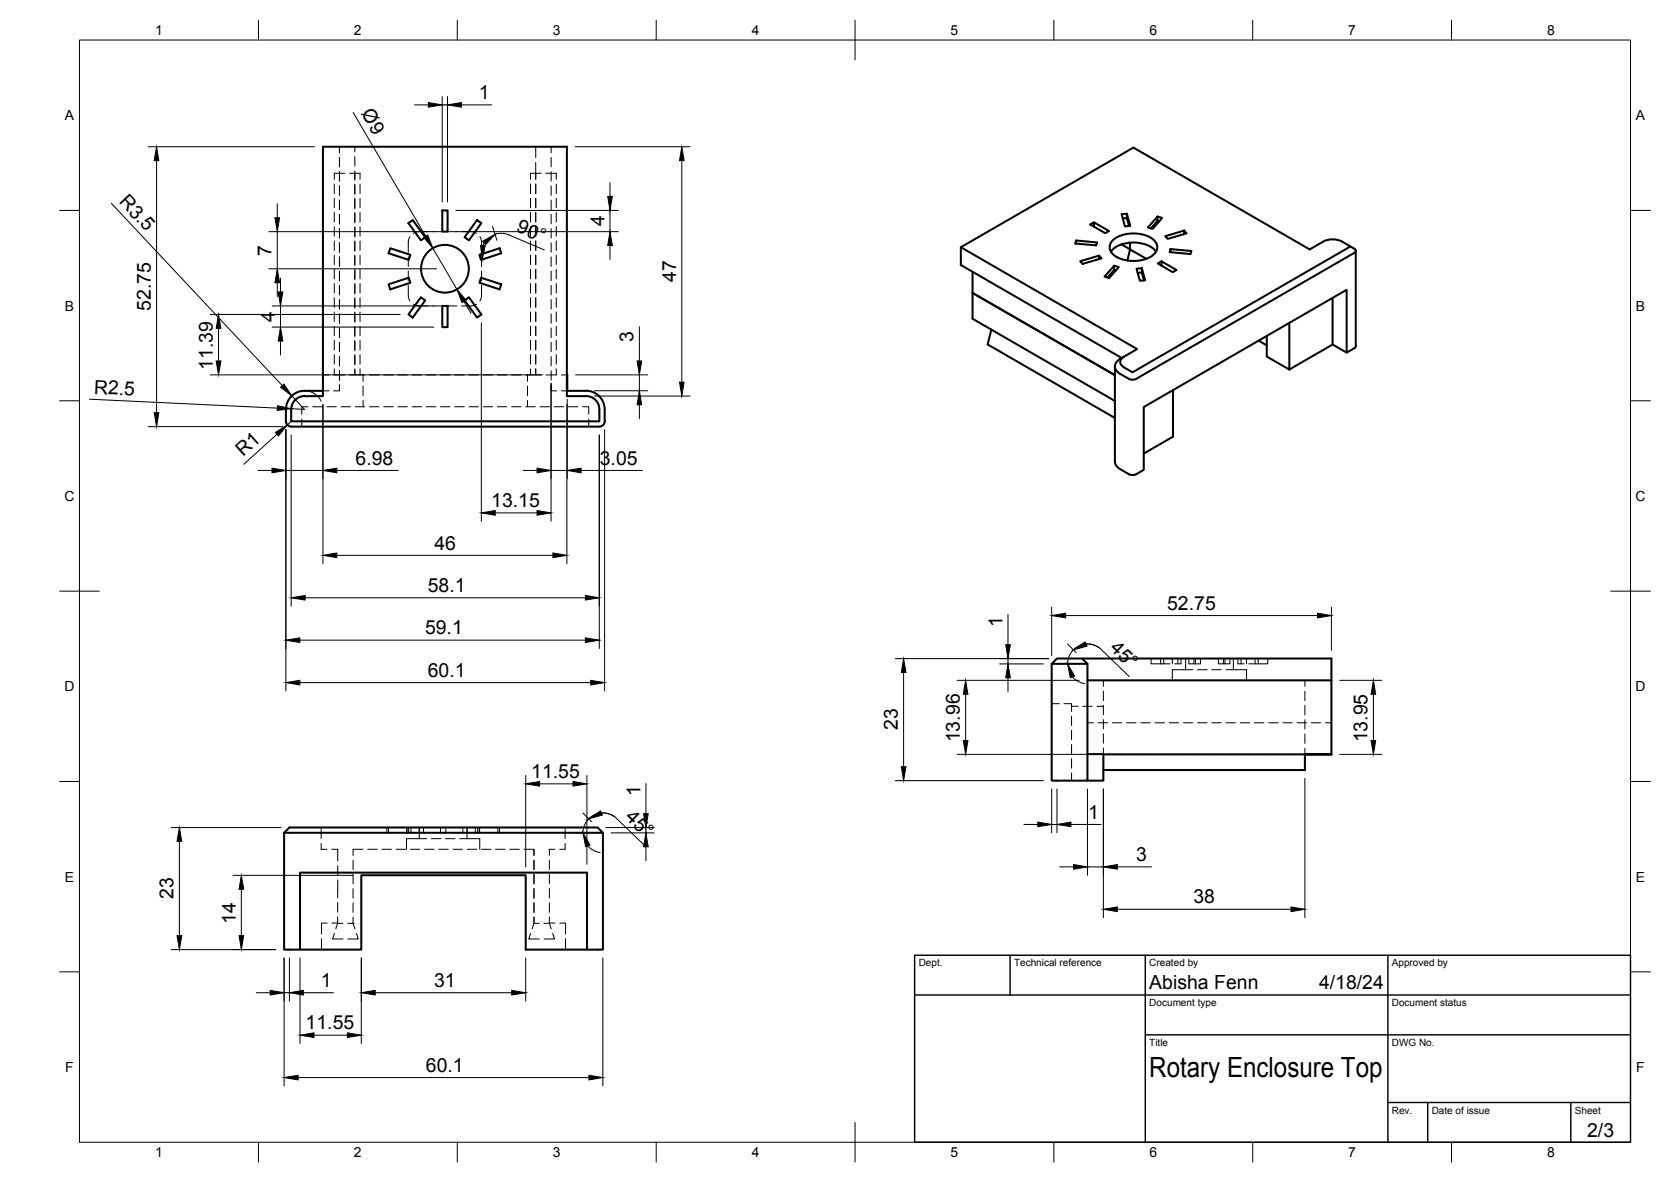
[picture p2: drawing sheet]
<svg xmlns="http://www.w3.org/2000/svg" width="420mm" height="297mm" viewBox="0 0 420 297" stroke-linecap="round" stroke-linejoin="round" font-family="sans-serif">
<!-- layer: Visible -->
<g fill="none" stroke="#000" stroke-width=".51">
<path d="M102.7 56.1l1.1-.8 3.1 4.3-1.1 .8zM111.2 52.9h1.3v5.3h-1.3zM120 55.3l1 .8-3.1 4.3-1.1-.8zM275.1 55.9l3.7 2.1-.9 .6-3.8-2.2 1-.5v1.1M282.3 54.9l1-.1 .6 2M283.3 53.7l.9 3.1-1.3 .1-.9-3.1 1.3-.1v1.1M291 54.4l-2.4 2.8 1.2 .3 2.4-2.7-1.2-.4v1.1M291.5 55.6l-.5-.1-1.6 1.9M297.8 57.9l-4.8 1.5 .6 .6 4.7-1.4-.5-.7v.9M97.7 71.4l5.1-1.6 .4 1.3-5.1 1.6zM98.1 62.4l5.1 1.6-.4 1.3-5.1-1.6zM105.8 74.7l1.1 .8-3.1 4.3-1.1-.8z"/>
<path d="M111.2 76.9h1.3v5.3h-1.3zM116.8 75.5l1.1-.8 3.1 4.3-1 .8zM120.5 64l5.1-1.6 .4 1.3-5.1 1.6zM120.9 69.8l5.1 1.6-.4 1.3-5.1-1.6zM241.6 62.1l44.3 25.6-3.3 1.9M244.5 68.3v11.8l4.8 2.7-1 3.8 32 18.4M244.5 73.6l35.8 20.7M270.6 60.4l5.3 .5-.2 .8-5.3-.5 .2-.8v.8M276.4 64.2l.6 .7-4.8 1.4-.6-.7 4.8-1.4v.9M279.3 63.3a7.8 7.8 0 0 1 8.4-2 5.3 5.3 0 0 1 3 2M280.1 60.2a8.9 8.9 0 0 1 9.8 0 2.49 2.49 0 0 1 1.1 2.4 2.49 2.49 0 0 1-1.8 2 9.1 9.1 0 0 1-9.1-.5 2.36 2.36 0 0 1 0-3.9zM280.1 66.8l1.2 .3-2.4 2.8-1.2-.4 2.4-2.7v1"/>
<path d="M280.6 68l-.5-.2-1.6 1.9M282 61.4l6.2 3.7M284.1 61v1.7l-.6 2.8M286.1 68.6l1-.1 .5 2M287.1 67.4l.8 3-1.3 .2-.8-3.1 1.3-.1v1.1M291.1 66.2l1-.5 3.7 2.1-.9 .6zM292.1 65.7v1.1M294.3 62.6l5.3 .5-.2 .7-5.3-.4 .2-.8v.8M335.1 74.9v11.7M339.6 61.9l1.2 .8v.6l-.3 .3-54.8 31.6-1.1 .2a8.1 8.1 0 0 1-3.5-1.8 1.93 1.93 0 0 1 .6-3.4M340.9 63v24l-.2 .4-2.1 1.2v-15.8l-51 29.5v15.8l-2.2 1.2-.8 .1-.8-.2a6.6 6.6 0 0 1-3.2-2.4l-.3-.8v-23.9M76.6 99.6h4.6v-62.7h61.3v62.7h4.9"/>
<path d="M76.6 98.2h4.6M76.6 99.5a3.3 3.3 0 0 0-3.4 3.4M76.6 98.2a4.7 4.7 0 0 0-4.7 4.7M142.5 98.2h4.9M142.5 94.2l.1 4M147.4 98.2a4.7 4.7 0 0 1 4.6 4.7M147.4 99.5a3.3 3.3 0 0 1 3.3 3.4M249.3 82.8l31 18M282.6 89.6l-.9 .6M282.6 89.6a1.44 1.44 0 0 0-.9 1.4 1.44 1.44 0 0 0 .9 1.3l2.2 1.3 54.8-31.7a6.5 6.5 0 0 0-5.6-1.7l-1.3 .5-3.4 2-44.3-25.6-43.4 25v4.5l40.4 23.4M294.9 98v11.7l-7.3 4.3M316.5 85.6l2 1.2"/>
<path d="M318.5 84.4v5.2l5.7 3.3M324.2 81.2v11.7M338.6 88.6l-3.5-2-10.9 6.3M71.9 102.9v3a1.33 1.33 0 0 0 1.3 1.3M73.2 102.9v3h77.5v-3M73.2 107.2h77.5M152 102.9l.1 3a1.33 1.33 0 0 1-1.4 1.3M264.4 166.8l1.4-1.3h6.3l1.3 1.3zM264.4 166.8v29.4h9v-29.4M272.1 165.5h62.7v24.1M273.4 171h61.4M273.4 189.5h4v6.7h-4"/>
<path d="M277.4 189.6h50.7v3.9h-50.7M334.8 189.6h-6.7h6.7M71.4 209.3l1.4-1.4h77.5l1.3 1.4h-80.2v29.3h4v-19.3h72.2v19.3h4v-29.3M75.4 238.6h15.4v-18.7h41.4v18.7h15.4"/>
<circle cx="111.9" cy="67.5" r="6"/>
</g>
<!-- layer: Hidden -->
<g fill="none" stroke="#000" stroke-width=".25">
<path d="M85.3 36.9v1.5M85.3 39.6v2.3M89.2 36.9v1.3M89.2 39.4v2.3M134.7 36.9v2.7M138.6 36.9v1.5M138.6 39.6v2.3M84.1 46.3v2.3M84.1 49.8v2.4M84.1 53.4v2.4M84.1 57v2.4M85.3 43.1v2.4"/>
<path d="M85.3 46.7v2.4M85.3 50.3v2.4M85.3 53.9v2.3M85.3 57.4v2.4M86.7 43.5h-2.6v1.6M87.9 43.5h2.6v1.6M89.2 43.5h.1M89.2 42.9v2.4M89.2 46.3v2.6M89.2 49.8v2.7M89.2 53.4v2.6M89.2 57v2.6"/>
<path d="M90.5 46.3v2.3M90.5 49.8v2.4M90.5 53.4v2.4M90.5 57v2.4M103.1 59.5l-.4 .9v3M107.7 58.2l-2.8 .1-1 .3M108.9 58.2h2.3M112.5 58.2h2.4M116.1 58.2l2.8 .1 .9 .3M120.6 59.5l.4 .9 .1 3M133.4 46.3v2.3M133.4 49.8v2.4"/>
<path d="M133.4 53.4v2.4M133.4 57v2.4M134.7 40.8v4.3v-1.6M134.7 46.3v2.3M134.7 49.8v2.4M134.7 53.4v2.4M134.7 57v2.4M136 43.5h-2.6v1.6M137.2 43.5h2.7v1.6M138.6 43.1v2.4M138.6 46.7v2.4M138.6 50.3v2.4"/>
<path d="M138.6 53.9v2.3M138.6 57.4v2.4M139.9 46.3v2.3M139.9 49.8v2.4M139.9 53.4v2.4M139.9 57v2.4M84.1 60.5v2.4M84.1 64.1v2.4M84.1 67.7v2.4M84.1 71.3v2.3M84.1 74.8v2.4M84.1 78.4v2.4"/>
<path d="M85.3 61v2.4M85.3 64.6v2.4M85.3 68.1v2.4M85.3 71.7v2.4M85.3 75.3v2.4M85.3 78.9v2.3M89.2 60.5v2.7M89.2 64.1v2.6M89.2 67.7v2.6M89.2 71.3v2.6M89.2 74.8v2.7M89.2 78.4v2.6"/>
<path d="M90.5 60.5v2.4M90.5 64.1v2.4M90.5 67.7v2.4M90.5 71.3v2.3M90.5 74.8v2.4M90.5 78.4v2.4M102.7 71.7v3l.4 .9M102.7 64.6v2.4M102.7 68.1v2.4M103.9 76.5l1 .3 2.8 .1M108.9 76.9h2.3M112.5 76.9h2.4"/>
<path d="M119.8 76.5l-.9 .3-2.8 .1M121.1 71.7l-.1 3-.4 .9M121.1 64.6v2.4M121.1 68.1v2.4M133.4 60.5v2.4M133.4 64.1v2.4M133.4 67.7v2.4M133.4 71.3v2.3M133.4 74.8v2.4M133.4 78.4v2.4M134.7 60.5v2.4M134.7 64.1v2.4"/>
<path d="M134.7 67.7v2.4M134.7 71.3v2.3M134.7 74.8v2.4M134.7 78.4v2.4M138.6 61v2.4M138.6 64.6v2.4M138.6 68.1v2.4M138.6 71.7v2.4M138.6 75.3v2.4M138.6 78.9v2.3M139.9 60.5v2.4M139.9 64.1v2.4"/>
<path d="M139.9 67.7v2.4M139.9 71.3v2.3M139.9 74.8v2.4M139.9 78.4v2.4M81.2 98.2h1.5M81.3 96.8v1.4M82.7 94.2h-1.4v1.4M83.9 98.2h1.5v-1.5l-.1 1.5M83.9 94.2h2.8M84.1 82v2.4M84.1 85.5v2.4M84.1 89.1v2.4"/>
<path d="M84.1 92.7v1.5M85.3 82.4v2.4M85.3 86v2.4M85.3 89.6v2.4M85.3 93.1v2.4M89.2 92.9v1.3h2.5M89.2 92.7v1.5h-1.3M89.2 82v2.6M89.2 85.5v2.7M89.2 89.1v2.6M90.5 82v2.4M90.5 85.5v2.4"/>
<path d="M90.5 89.1v2.4M90.5 92.7v1.5M91.3 94.2v1.6M91.3 97v2.4M92.9 94.2h2.4M96.5 94.2h2.4M100.1 94.2h2.3M103.6 94.2h2.4M107.2 94.2h2.4M110.8 94.2h2.4M114.3 94.2h2.4M117.9 94.2h2.4"/>
<path d="M121.5 94.2h2.4M125.1 94.2h2.3M128.6 94.2h2.4M132.2 94.2h2.5v-1.5v1.5h1.3M132.6 94.2v1.6M132.6 97v2.4M133.4 82v2.4M133.4 85.5v2.4M133.4 89.1v2.4M133.4 92.7v1.5M134.7 82v2.4M134.7 85.5v2.4"/>
<path d="M134.7 89.1v2.4M137.2 94.2h2.8M138.6 96.7v1.5h1.4M138.6 82.4v2.4M138.6 86v2.4M138.6 89.6v2.4M138.6 93.1v2.4M139.9 82v2.4M139.9 85.5v2.4M139.9 89.1v2.4M139.9 92.7v1.5M141.2 94.2h1.3"/>
<path d="M141.2 98.2h1.3M75.9 105.3v1.9M77.4 102.2h-1.5v1.9M78.6 102.2h2.4M82.2 102.2h2.4M85.8 102.2h2.3M89.3 102.2h2.4M91.3 100.6v1.6M92.9 102.2h2.4M96.5 102.2h2.4M100.1 102.2h2.3M103.6 102.2h2.4"/>
<path d="M107.2 102.2h2.4M110.8 102.2h2.4M114.3 102.2h2.4M117.9 102.2h2.4M121.5 102.2h2.4M125.1 102.2h2.3M128.6 102.2h2.4M132.2 102.2h2.4M132.6 100.6v1.6M135.8 102.2h2.4M139.4 102.2h2.3M142.9 102.2h2.4"/>
<path d="M146.5 102.2h1.5v1.9M148 105.3v1.9M264.4 176.8h1.9M267.5 176.8h1.9v2M269.4 179.9v2.4M269.4 177.5h1.7M272.2 177.5h2.4M275.8 177.5h1.6M277.4 171v1.5M277.4 173.7v2.4M277.4 177.3v2.3M289.4 165.5v1.3h2.4"/>
<path d="M291.8 166.8h.8M291.8 165.5v1.3M292.6 165.5v1.3h1.6M294.8 165.5v1.3M296.2 165.5v1.3M296.9 165.5v1.3h-1.5M298.1 165.5v2.8M298.9 165.5v1.3h3v-1.3M299.9 168.3h-5.1v2.7M300.2 165.5v1.3M300.6 165.5v1.3M301.1 168.3h2.4"/>
<path d="M304.7 168.3h2.4M306.3 165.5v1.3h3v-1.3M307.6 165.5v1.3M308 165.5v1.3M308.3 168.3h5.1v2.7M310.1 165.5v2.8M311.3 165.5v1.3h1.5M312 165.5v1.3M313.4 165.5v1.3M314 166.8h2.4M315.6 165.5v1.3M316.4 165.5v1.3"/>
<path d="M318.8 165.5v1.3h-2.4M328.1 171v1.5M328.1 173.7v2.4M328.1 177.3v2.4M269.4 183.5v2.4M269.4 187.1v2.4M269.4 190.7v2.3M269.4 194.3v1.9M273.4 181.6h1.5M276.1 181.6h2.4M277.4 180.8v2.4M277.4 184.4v2.4"/>
<path d="M277.4 188v1.5M277.4 189.6h1.6M279.7 181.6h2.4M280.1 189.6h2.4M283.3 181.6h2.3M283.7 189.6h2.4M286.8 181.6h2.4M287.3 189.6h2.4M290.4 181.6h2.4M290.9 189.6h2.3M294 181.6h2.4M294.4 189.6h2.4"/>
<path d="M297.6 181.6h2.3M298 189.6h2.4M301.1 181.6h2.4M301.6 189.6h2.4M304.7 181.6h2.4M305.2 189.6h2.3M308.3 181.6h2.3M308.7 189.6h2.4M311.8 181.6h2.4M312.3 189.6h2.4M315.4 181.6h2.4M315.9 189.6h2.3"/>
<path d="M319 181.6h2.4M319.4 189.6h2.4M322.6 181.6h2.3M323 189.6h2.4M326.1 181.6h2.4M328.1 180.9v2.3M328.1 184.4v2.4M328.1 188v1.6h-1.5M329.7 181.6h2.4M333.3 181.6h1.5M80.8 207.9v2.9M80.8 211.9v1.5h1.4"/>
<path d="M83.4 213.4h1.5v3M84.9 217.6v2.3M88.8 216.2v2.4M88.8 219.7v2.4M91.3 213.4h-2.5v1.6M92.5 213.4h2.3M96 213.4h2.4M97.3 207.9v1.4M97.7 207.9v1.4M99.6 213.4h2.4M102.3 207.9v1.4M102.7 207.9v1.4"/>
<path d="M103.2 213.4h2.4M103.3 207.9v1.4M105.4 207.9v2.9M106.5 207.9v1.4M106.7 213.4h2.4M107.3 210.8h-5.1v2.6M108.4 210.8h2.4M110.3 213.4h2.4M110.8 207.9v1.4M112 210.8h2.4M112.1 207.9v1.4M113.9 213.4h2.4"/>
<path d="M115.6 210.8h5v2.6M116.4 207.9v1.4M117.5 207.9l-.1 2.9M117.5 213.4h2.3M119.5 207.9v1.4M120.1 207.9v1.4M120.5 207.9v1.4M120.6 207.9v1.4M121.1 213.4h2.3M124.6 213.4h2.4M125.2 207.9v1.4M125.6 207.9v1.4"/>
<path d="M128.2 213.4h2.4M131.8 213.4h2.5v1.6M134.3 216.2v2.4M134.3 219.7v2.4M138.1 216.1v2.4M138.1 219.7v2.4M139.5 213.4h-1.4v1.6M142.1 211.9v1.5h-1.4M142.1 207.9v2.9M80.8 235.9v2.7M82.3 232h-1.5v2.7M84.1 234.6l-.5 1.4h2.7"/>
<path d="M84.9 230.4v1.6h-1.4M84.9 232l-.5 1.4M84.9 226.8v2.4M84.9 232h1.4M84.9 221.1v4.5M87.4 232h1.4M88.8 230.5v1.5l.4 1.4M88.8 232h.1M88.8 223.3v2.4M88.8 226.9v2.4M89.6 234.6l.5 1.4h-2.7M133.4 234.6l-.5 1.4h2.7"/>
<path d="M134.3 232l-.5 1.4M134.3 223.3v2.4M134.3 226.9v2.4M134.3 230.5v1.5M134.3 232h1.3M136.8 232h1.3M138.1 230.4v1.6h1.5M138.1 232l.5 1.4M138.1 223.3v2.4M138.1 226.9v2.3M139 234.6l.4 1.4h-2.6M140.8 232h1.4v2.7"/>
<path d="M142.2 235.9v2.7"/>
</g>
<!-- layer: BORDER -->
<g fill="none" stroke="#000" stroke-width=".25">
<path d="M20 10.1h390v276.9h-390zM65 5.1v5M115 5.1v5M165 5.1v5M215 5.1v10M265 5.1v5M315 5.1v5M365 5.1v5M15 52.9h5M410 52.9h5M15 100.7h5M410 100.7h5"/>
<path d="M15 148.6h10M405 148.6h10M15 196.4h5M410 196.4h5M15 244.2h5M410 244.2h5M65 287v5M115 287v5M165 287v5M215 282.1v9.9M265 287v5M315 287v5"/>
<path d="M365 287v5"/>
</g>
<!-- layer: TITLEBLOCK -->
<path d="M230 240.1h180v46.9h-180zM230 250h180M254 240.1v9.9M288 240.1v46.9M349 240.1v46.9M288 260.1h122M349 277.1h61M359 277.1v9.9M395 277.1v9.9" fill="none" stroke="#000" stroke-width=".36"/>
<!-- layer: FD_Dimensions -->
<g fill="none" stroke="#000" stroke-width=".25">
<path d="M37.3 36.9h41.8M88.8 28.3l18.2 31.1M104.2 26.4h3.5M111.2 24.3v26.5M111.2 26.4h1.3M112.5 24.3v26.5M116 26.4h7.6M144.6 36.9h28.9M28 51.1l43 45.8M39.4 40.4v63.3M67.6 58.2h41.5M69.7 51.2v3.5"/>
<path d="M69.7 58.2v9.3M114.6 58.2h40.9M114.6 52.9h40.9M123.8 56.9l1.1 3.5M124.5 58.9l1.1-.3 1.8 .2 9.5 4M153.4 45.9v3.5M153.4 52.9v5.3M171.4 40.4v55.6M52.9 79h47.7M67.6 67.5h42.2M68.4 76.9h40.7M69.7 71v3.5"/>
<path d="M70.5 69.9v3.5M70.5 76.9v5.3M108.8 62.4l6.1 10.3M116.7 75.7l1.7 3M121.7 61l-.3 .7M153.4 61.7v3.5M52.9 94.2h83.6M54.9 82.5v8.2M68.4 82.2h40.7M70.5 85.7v3.5M73.4 99.5l3.2 3.4-3.4-.2M121 81.1v49.9"/>
<path d="M138.6 96.3v34.7M144.7 94.2h18.2M149.5 98.2h13.4M149.5 99.5h24M160.8 82.1v8.6M160.8 94.2v4M22.5 100.3l47.2 2.3M37.3 107.2h33.8M64.9 118.2h3.5M69.6 109.1l-8.3 7.6M71.9 108v65.6M71.9 118.2h9.3"/>
<path d="M72.2 106.8l1 .4M73.2 105.9l-1 .9M73.2 109.3v43M80.8 100.8a4.7 4.7 0 0 0-4.4-2.6 4.7 4.7 0 0 0-4.2 3M81.2 101.6v40.1M84.7 118.2h15.4M131.6 118.2h3.4M138.6 118.2h4M142.5 101.6v40.1M142.6 100.3v20M146.1 118.2h15.4M150.7 109.3v53.7"/>
<path d="M152 108v65.6M160.8 101.7v3.5M84.7 139.6h54.3M124.5 128.9h10.5M76.7 150.2h70.5M253.4 154.4v7.6M264.4 152.6v12.1M267.9 154.7h63.4M334.8 152.6v10.8M75.4 171.5h73.1M75.4 160.9h71.8M225.1 165.5h38.6"/>
<path d="M227.2 169v23.7M240.7 171h30.6M242.8 174.5v11.6M251.4 166.8h10.9M253.4 165.5v1.3M253.4 170.3v3.5M266.3 166.8h.4M268.4 161.8l2.2 2.2M268.4 166.8a5 5 0 0 1 3.1-4.6 5 5 0 0 1 5.4 1l7.1 6.8M269.7 170.1l1.3 1.1 1.7 .6M273.1 161.8l1.8 .2 1.6 .8M336.9 171h10.5"/>
<path d="M345.3 174.5v11.6M132.2 194.9v23M135.7 197h8.4M147.6 194.9v22.3M162.4 196.9v7.6M225.1 196.2h37.2M240.7 189.6h34.6M264.4 198.3v11M265.8 198.3v11M273.4 198.3v21.6M277.4 198.3v32.3M328.1 195.6v35"/>
<path d="M336.9 189.6h10.5M43 208h27.7M45.1 211.5v23.6M58.6 220h30.2M144.5 209.3h3.6M146.6 204.3l2.2 2.2M146.6 209.3a5 5 0 0 1 3-4.6 5 5 0 0 1 5.5 1l7 6.8M147.8 212.6l1.4 1.1 1.7 .5M151.2 204.3l1.8 .2 1.6 .8M152.3 208h12.2M153.7 209.3h10.8M162.4 208v1.3"/>
<path d="M162.4 212.8v3.5M257.5 207.2h3.4M264.4 207.2h1.4M266.4 217.9h3.5M269.3 207.2h7.6M273.4 217.9h4M280.9 217.9h8.6M43 238.6h26.3M60.7 223.5v11.6M280.9 228.5h43.7M64.5 249.5h3.4M71.4 240.7v32.2"/>
<path d="M71.4 249.5h1.4M72.8 240.7v10.9M75.4 240.7v21.5M76.3 249.5h7.6M90.8 240.7v21.5M94.3 249.5h34.4M132.2 240.7v10.9M151.6 240.7v32.2M75 270.8h73.1M79 260.1h8.4"/>
</g>
<g fill="#000" stroke="#000" stroke-width=".25">
<path d="M107.7 25.8l3.5 .6-3.5 .5zM112.5 26.4l3.5-.6v1.1zM39.4 36.9l.5 3.5h-1.1zM69.1 54.7h1.2l-.6 3.5zM106.6 59.7l.9-.6 1.3 3.3zM152.8 49.4h1.2l-.6 3.5zM171.4 36.9l.6 3.5h-1.1zM69.7 67.5l.6 3.5h-1.2zM70 73.4h1.1l-.6 3.5zM114.9 72.7l2.3 2.7-1 .6zM121.4 60.6l3.1-1.7-2.4 2.6zM120.8 61.7h1.2l-.7 3.5z"/>
<path d="M153.4 58.2l.6 3.5h-1.2zM54.4 90.7h1.1l-.6 3.5zM54.9 79l.6 3.5h-1.1zM70.5 82.2l.6 3.5h-1.1zM70.5 97.3l.9-.8 2 3zM160.2 90.7h1.2l-.6 3.5zM170.9 96h1.1l-.6 3.5zM38.8 103.7h1.1l-.5 3.5zM68.4 117.7l3.5 .5-3.5 .6zM69.3 108.7l2.9-1.9-2.2 2.7zM69.8 102l3.4 .7-3.5 .4zM81.2 118.2l3.5-.5v1.1z"/>
<path d="M135 117.7l3.6 .5-3.6 .6zM142.6 118.2l3.5-.5v1.1zM160.8 98.2l.6 3.5h-1.2zM81.2 139.6l3.5-.6v1.1zM121 128.9l3.5-.6v1.2zM135 128.3l3.6 .6-3.6 .6zM139 139l3.5 .6-3.5 .5zM73.2 150.2l3.5-.6v1.2zM147.2 149.6l3.5 .6-3.5 .6zM264.4 154.7l3.5-.6v1.2zM331.3 154.1l3.5 .6-3.5 .6zM71.9 171.5l3.5-.5v1.1z"/>
<path d="M71.9 160.9l3.5-.6v1.2zM147.2 160.3l3.5 .6-3.5 .6zM148.5 171l3.5 .5-3.5 .6zM227.2 165.5l.6 3.5h-1.2zM242.8 171l.6 3.5h-1.2zM253.4 166.8l.6 3.5h-1.1zM252.9 162h1.1l-.6 3.5zM268.4 166.8l1.8 3.1-1.1 .4zM269.9 163.3l2.9-2 .5 1.1zM345.3 171l.6 3.5h-1.2zM132.2 197l3.5-.6v1.2zM144.1 196.4l3.5 .6-3.5 .6z"/>
<path d="M226.6 192.7h1.2l-.6 3.5zM242.2 186.1h1.2l-.6 3.5zM344.7 186.1h1.2l-.6 3.5zM45.1 208l.6 3.5h-1.2zM146.6 209.3l1.8 3.1-1.1 .4zM148 205.8l3-2 .5 1zM162.4 209.3l.6 3.5h-1.2zM161.8 204.5h1.2l-.6 3.5zM260.9 206.6l3.5 .6-3.5 .6zM265.8 207.2l3.5-.6v1.2zM269.9 217.3l3.5 .6-3.5 .5zM277.4 217.9l3.5-.6v1.1z"/>
<path d="M44.5 235.1h1.2l-.6 3.5zM60.1 235.1h1.2l-.6 3.5zM60.7 220l.6 3.5h-1.2zM277.4 228.5l3.5-.6v1.2zM324.6 227.9l3.5 .6-3.5 .6zM67.9 248.9l3.5 .6-3.5 .5zM72.8 249.5l3.5-.6v1.1zM75.4 260.1l3.6-.5v1.1zM87.4 259.6l3.4 .5-3.4 .6zM90.8 249.5l3.5-.6v1.1zM128.7 248.9l3.5 .6-3.5 .5zM71.4 270.8l3.6-.6v1.2z"/>
<path d="M148.1 270.2l3.5 .6-3.5 .6z"/>
</g>
<text font-size="7" x="289" y="270.6">Rotary Enclosure Top</text>
<g font-size="4.9">
<text x="90.7" y="28.5" transform="rotate(60 90.7 28.5)">Ø9</text>
<text x="120.4" y="25">1</text>
<text x="29.8" y="50.8" transform="rotate(47 29.8 50.8)">R3.5</text>
<text x="129.6" y="58.2" transform="rotate(23 129.6 58.2)">90°</text>
<text x="152" y="56.8" transform="rotate(-90 152 56.8)">4</text>
<text x="68.3" y="64.2" transform="rotate(-90 68.3 64.2)">7</text>
<text x="170" y="70.9" transform="rotate(-90 170 70.9)">47</text>
<text x="37.9" y="78.2" transform="rotate(-90 37.9 78.2)">52.75</text>
<text x="69.1" y="80.8" transform="rotate(-90 69.1 80.8)">4</text>
<text x="159.3" y="86" transform="rotate(-90 159.3 86)">3</text>
<text x="53.5" y="92.9" transform="rotate(-90 53.5 92.9)">11.39</text>
<text x="23.6" y="98.9" transform="rotate(3 23.6 98.9)">R2.5</text>
<text x="61.1" y="115" transform="rotate(-42 61.1 115)">R1</text>
<text x="89.4" y="116.8">6.98</text>
<text x="150.8" y="116.8">3.05</text>
<text x="123.5" y="127.4">13.15</text>
<text x="109.2" y="138.1">46</text>
<text x="107.5" y="148.8">58.1</text>
<text x="293.5" y="153.2">52.75</text>
<text x="106.9" y="159.4">59.1</text>
<text x="252.1" y="157.6" transform="rotate(-90 252.1 157.6)">1</text>
<text x="278.9" y="163.1" transform="rotate(44 278.9 163.1)">45°</text>
<text x="107.5" y="170.1">60.1</text>
<text x="225.7" y="183.5" transform="rotate(-90 225.7 183.5)">23</text>
<text x="241.3" y="186.5" transform="rotate(-90 241.3 186.5)">13.96</text>
<text x="343.9" y="186.6" transform="rotate(-90 343.9 186.6)">13.95</text>
<text x="133.6" y="195.5">11.55</text>
<text x="161" y="200.1" transform="rotate(-90 161 200.1)">1</text>
<text x="157" y="205.6" transform="rotate(44 157 205.6)">45°</text>
<text x="273.6" y="205.8">1</text>
<text x="285.6" y="216.4">3</text>
<text x="43.6" y="226" transform="rotate(-90 43.6 226)">23</text>
<text x="300.1" y="227">38</text>
<text x="59.3" y="232.2" transform="rotate(-90 59.3 232.2)">14</text>
<text x="80.6" y="248.1">1</text>
<text x="109.1" y="248">31</text>
<text x="289" y="248.5">Abisha Fenn</text>
<text x="331.7" y="248.5">4/18/24</text>
<text x="76.9" y="258.7">11.55</text>
<text x="107.1" y="269.3">60.1</text>
<text x="399.1" y="285.7">2/3</text>
</g>
<g font-size="3.5">
<text x="39" y="8.8">1</text>
<text x="89" y="8.8">2</text>
<text x="139" y="8.8">3</text>
<text x="189" y="8.8">4</text>
<text x="239" y="8.8">5</text>
<text x="289" y="8.8">6</text>
<text x="339" y="8.8">7</text>
<text x="389" y="8.8">8</text>
<text x="16.3" y="30.2">A</text>
<text x="411.3" y="30.2">A</text>
<text x="16.3" y="78">B</text>
<text x="411.3" y="78">B</text>
<text x="16.2" y="125.9">C</text>
<text x="411.2" y="125.9">C</text>
<text x="16.2" y="173.7">D</text>
<text x="411.2" y="173.7">D</text>
<text x="16.3" y="221.6">E</text>
<text x="411.3" y="221.6">E</text>
<text x="16.4" y="269.4">F</text>
<text x="411.4" y="269.4">F</text>
<text x="39" y="290.8">1</text>
<text x="89" y="290.8">2</text>
<text x="139" y="290.8">3</text>
<text x="189" y="290.8">4</text>
<text x="239" y="290.8">5</text>
<text x="289" y="290.8">6</text>
<text x="339" y="290.8">7</text>
<text x="389" y="290.8">8</text>
</g>
<g font-size="2.5">
<text x="231" y="242.9">Dept.</text>
<text x="255" y="242.9">Technical reference</text>
<text x="289" y="242.9">Created by</text>
<text x="350" y="242.9">Approved by</text>
<text x="289" y="252.8">Document type</text>
<text x="350" y="252.8">Document status</text>
<text x="289" y="262.9">Title</text>
<text x="350" y="262.9">DWG No.</text>
<text x="350" y="279.9">Rev.</text>
<text x="360" y="279.9">Date of issue</text>
<text x="396" y="279.9">Sheet</text>
</g>
</svg>
